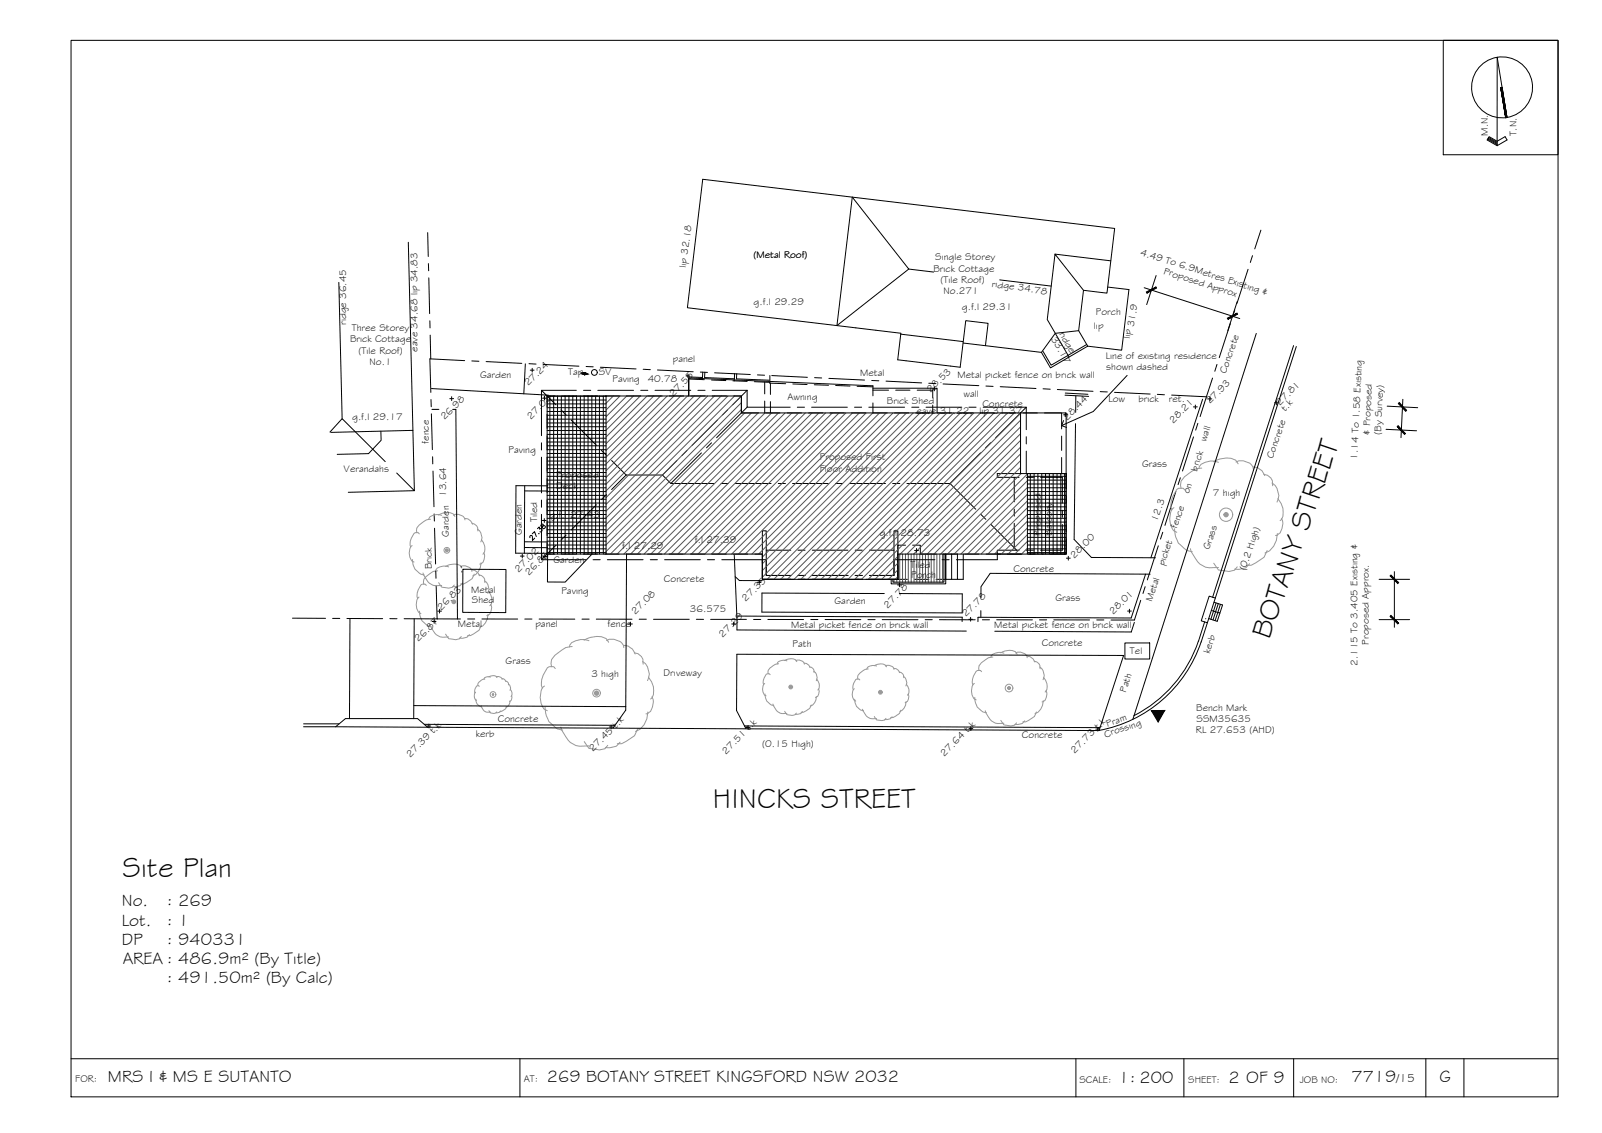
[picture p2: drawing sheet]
<svg xmlns="http://www.w3.org/2000/svg" width="420mm" height="297mm" viewBox="0 0 420 297" stroke-linecap="round" stroke-linejoin="round" font-family="sans-serif">
<!-- layer: BORDER -->
<g fill="none" stroke="#000" stroke-width=".26">
<path d="M18.6 10.6h390v277h-390zM378.5 10.6h30.1v30h-30.1zM390.2 36.5l2.4 1.4M390.3 36.3l2.3 1.3M390.4 36l2.2 1.3M393.6 23l1.3 7.9M395.2 30.8l-2.5-15.8-.1 23.2 2.7-1.5-.6-.9-2.1 1.2-2-1.2-.6 .9 2.6 1.5M18.6 277.6h390M136.4 277.6v10M282.2 277.6v10M310.5 277.6v10M339.3 277.6v10"/>
<path d="M374 277.6v10M383.9 277.6v10"/>
<circle cx="394" cy="22.9" r="8"/>
</g>
<g fill="#000" stroke="#000" stroke-width=".26">
<path d="M393.9 22.9l1.3 7.9-.3 .1zM393.9 22.9l1.3 7.9z"/>
<path d="M393.6 23l1.3 7.9-1-8zM393.6 23l1.3 7.9z"/>
</g>
<!-- layer: VEGSPREAD -->
<g fill="none" stroke="#989898" stroke-width=".26">
<path d="M110 140l-.3-.3h-.8a3.3 3.3 0 0 0-1.1 3.7M112.9 136.1a3.7 3.7 0 0 0-3 1.6l-.6 .7v1.3M115 135a4.2 4.2 0 0 1 3.9-.3l.4 .7M115.9 135.1a2.95 2.95 0 0 0-3.4 .8l-.1 .3M118.9 135.1a2.3 2.3 0 0 1 3 .8v.4M121.9 135.9a2.25 2.25 0 0 1 2 1.5M123.8 137.2a1.68 1.68 0 0 1 1.5 2M125.2 138.7a2.55 2.55 0 0 1 .9 3.4M307.9 133.1l-.6 .4a5.5 5.5 0 0 0 .4 5.6l.9 .5M308.1 138.6a6.2 6.2 0 0 0 3.2 5.7l1.4 .3M310.7 128.5l-.4-.5h-1.2a6.3 6.3 0 0 0-2 5l.3 .7M315.2 122.7l-1.7 .3-2.9 2-.8 1.1-.2 1.1 .2 .8"/>
<path d="M318.3 121a6.3 6.3 0 0 1 5.8-.4l.6 1M319.6 121.2a4.4 4.4 0 0 0-5.1 1.1v.5M324.2 121.1a3.5 3.5 0 0 1 4.4 1.3l.1 .6M328.7 122.4a3.5 3.5 0 0 1 3 2.3M331.5 124.4a2.47 2.47 0 0 1 2.3 3M333.6 126.6a3.9 3.9 0 0 1 1.3 5M335 139.9a5.2 5.2 0 0 1-3.2 5.1M335.2 130.7a4.9 4.9 0 0 1 .9 5.5l-.4 .3M336.1 135.9a3.6 3.6 0 0 1-1.2 4.5h-.4M108.1 143a2.82 2.82 0 0 0-.3 3.7l.2 .3 .6 .4M108.2 146.7a3.9 3.9 0 0 0 3.1 4M109.9 156.5a2.82 2.82 0 0 0-.3 3.7l.2 .3 .6 .4"/>
<path d="M110.9 150.2l.2 .5a4.2 4.2 0 0 0 3.1 2.9l1.7-.1M111.8 153.5l-.3-.3h-.8a3.4 3.4 0 0 0-1.1 3.7M114.8 149.7h-.2a5.4 5.4 0 0 0-3.4 2.2v1.3M115 152.8l.9 1.1 1.8 .3 .9-.2 .5-.6M116.8 148.5a4.2 4.2 0 0 1 3.9-.3l.4 .7M117.7 148.6a2.96 2.96 0 0 0-3.4 .8v.3M120.8 148.6a2.26 2.26 0 0 1 2.9 .8l.1 .4M121.3 152.9a2.64 2.64 0 0 1-2.6 .9M123.8 149.4a2.38 2.38 0 0 1 2 1.6M124.4 150.5l-.6 1.2-2.2 1.4h-.8M125.6 150.7a1.69 1.69 0 0 1 1.6 2M126.2 147.6a3.5 3.5 0 0 1-2.2 3.4"/>
<path d="M126.3 141.5a2.94 2.94 0 0 1 .3 3.8M126.9 144.9a2.4 2.4 0 0 1-.8 3h-.3M127.1 152.2a2.6 2.6 0 0 1 .8 3.4M128.1 155a2.91 2.91 0 0 1 .4 3.8M128.7 158.4a2.15 2.15 0 0 1-1 3M312.2 143.8a12.9 12.9 0 0 0 2.5 4.1l1.5 .8 .9 .2 2.5-.1M318.3 147.7l1.3 1.7 2.7 .4 1.5-.3 .7-.9M327.7 147.8l-.9 1.1-1.7 .4-1.3-.1M332.3 144.3l-.8 1.8-3.4 2.1h-1.1M110 160.2a3.9 3.9 0 0 0 3.1 4.1M112.8 163.7l.1 .6a4.2 4.2 0 0 0 3.2 2.8l1.6-.1M116.9 166.3l.8 1.1 1.8 .3 1-.2 .5-.6"/>
<path d="M123.1 166.4a2.52 2.52 0 0 1-2.6 .9M125.7 179.9l-.1-.1-.6 .1-.5 1 .1 .8M126.2 164l-.5 1.2-2.3 1.4h-.8M127.2 178a2.15 2.15 0 0 0-1.9 1.5l.1 .3M128 161.1a3.5 3.5 0 0 1-2.2 3.4M128.2 177.5l.6-.3a1.22 1.22 0 0 1 1.6 .4M128.6 177.5l-.7-.1a.77 .77 0 0 0-1 .6M130.2 177.5a1.17 1.17 0 0 1 1.5 .4v.2M131.7 177.9l.4 .1 .6 .7M132.6 178.6a.88 .88 0 0 1 .8 1M133.3 179.3a1.31 1.31 0 0 1 .5 1.7M142.8 179.9l-.6 .4a5.5 5.5 0 0 0 .4 5.6l.9 .4"/>
<path d="M145.6 175.3l-.4-.5h-1.2a6.3 6.3 0 0 0-2 5l.3 .6M150.1 169.5l-1.7 .3-2.9 2-.8 1.1-.2 1.1 .2 .8M153.2 167.8a6.3 6.3 0 0 1 5.8-.4l.6 1M154.5 168a4.9 4.9 0 0 0-4.6 .5l-.5 .6v.5M159.1 167.9a3.5 3.5 0 0 1 4.4 1.3l.1 .6M163.6 169.2a3.5 3.5 0 0 1 3 2.3M166.4 171.1a2.49 2.49 0 0 1 2.3 3M168.5 173.4a3.9 3.9 0 0 1 1.3 5M170.1 177.5a4.9 4.9 0 0 1 .9 5.4l-.4 .4M200.6 179.2a2.16 2.16 0 0 0 .3 3.2M202 176.9l-.2-.3h-.6a2.5 2.5 0 0 0-.9 2.9M204.2 174a3.1 3.1 0 0 0-2.7 1.7v.9"/>
<path d="M205.7 173.2a3.2 3.2 0 0 1 2.9-.2l.4 .5M206.4 173.3l-.3-.1a1.86 1.86 0 0 0-2.3 .9M208.7 173.2a1.71 1.71 0 0 1 2.2 .7l.1 .3M211 173.9a1.79 1.79 0 0 1 1.5 1.1M212.3 174.8a1.28 1.28 0 0 1 1.2 1.5M213.4 176a1.92 1.92 0 0 1 .7 2.5M214.2 178a2.18 2.18 0 0 1 .3 2.9M225.5 178.3l-.2-.3h-.6a2.48 2.48 0 0 0-.9 2.8M227.7 175.4a3.3 3.3 0 0 0-2.8 2.2l.1 .4M229.3 174.5a2.44 2.44 0 0 1 3.1 .2l.1 .1M229.9 174.6l-.2-.1a1.86 1.86 0 0 0-2.3 .9M232.2 174.6a1.75 1.75 0 0 1 2.2 .6l.1 .3"/>
<path d="M234.5 175.2a1.72 1.72 0 0 1 1.5 1.2M235.8 176.2a1.28 1.28 0 0 1 1.2 1.5M236.9 177.3a1.96 1.96 0 0 1 .7 2.5M237.7 179.4a2.18 2.18 0 0 1 .3 2.9M255.6 179.2a2.77 2.77 0 0 0-.4 3.6l.2 .4 .6 .3M257.4 176.1l-.2-.3h-.8a3.4 3.4 0 0 0-1.2 3.7M260.4 172.3h-.2a5.6 5.6 0 0 0-3.4 2.2v1.3M262.5 171.1a4.2 4.2 0 0 1 3.8-.2l.5 .6M263.3 171.3a2.99 2.99 0 0 0-3.3 .7l-.1 .3M266.4 171.2a2.3 2.3 0 0 1 3 .9v.3M269.4 172.1a2.31 2.31 0 0 1 2 1.5M271.2 173.3a1.68 1.68 0 0 1 1.6 2"/>
<path d="M272.7 174.9a2.6 2.6 0 0 1 .9 3.3M273.7 177.6a2.87 2.87 0 0 1 .4 3.8M124.7 181.5a1.47 1.47 0 0 0 .3 2.1M124.8 183.3a1.95 1.95 0 0 0 1.6 2M126.2 185.1l.4 .8a1.65 1.65 0 0 0 2 .8M128.2 186.3l.2 .2a1.31 1.31 0 0 0 1.9 .1M131.4 186.4a1.23 1.23 0 0 1-1.3 .4M132.9 185.2a2.06 2.06 0 0 1-1.8 1.3M133.8 183.7a1.71 1.71 0 0 1-1.1 1.7M133.8 180.7l.5 .8v.7l-.3 .4M134.1 182.4l.1 .9-.2 .4-.4 .2M143 185.4a6.2 6.2 0 0 0 3.2 5.7l1.4 .3"/>
<path d="M147.1 190.6a12.2 12.2 0 0 0 2.5 4.1l1.5 .8 .9 .1h2.5M153.2 194.4l1.3 1.8 2.7 .4 1.5-.3 .7-.9M162.6 194.6l-.9 1-1.7 .4h-1.3M167.2 191.1l-.8 1.8-3.4 2.1h-1.1M169.9 186.7a5.2 5.2 0 0 1-3.2 5.1M171 182.7a3.6 3.6 0 0 1-1.2 4.4h-.4M200.6 181.9a2.92 2.92 0 0 0 2.4 3.1M202.7 184.6l.1 .4a2.94 2.94 0 0 0 3.6 2M205.8 186.5l.6 .9a2.04 2.04 0 0 0 2.5-.4M210.5 186.6a1.9 1.9 0 0 1-2 .6M212.8 184.8a3.1 3.1 0 0 1-2.7 1.9M214.1 182.6a2.53 2.53 0 0 1-1.6 2.5"/>
<path d="M214.6 180.6a1.6 1.6 0 0 1-.7 2.2M224.1 180.6a2.16 2.16 0 0 0 .3 3.2M224.2 183.3a2.96 2.96 0 0 0 2.3 3M226.2 185.9l.1 .4a2.95 2.95 0 0 0 3.6 2.1M229.3 187.8l.6 .9a2.12 2.12 0 0 0 2.5-.4M234 187.9a1.87 1.87 0 0 1-1.9 .7M236.3 186.2a3.1 3.1 0 0 1-2.7 1.9M237.6 184a2.61 2.61 0 0 1-1.6 2.5M238.2 182a1.6 1.6 0 0 1-.8 2.2M255.7 182.8a3.9 3.9 0 0 0 3 4.1M258.4 186.3l.2 .6a4.2 4.2 0 0 0 3.1 2.8l1.6-.1M262.5 188.9l.8 1.1 1.8 .3 1-.2 .5-.6"/>
<path d="M268.8 189a2.67 2.67 0 0 1-2.6 .9M271.8 186.7l-.5 1.1-2.3 1.4h-.7M273.6 183.7a3.4 3.4 0 0 1-2.2 3.4M274.3 181.1a2.43 2.43 0 0 1-.7 2.9h-.3"/>
<circle cx="321.6" cy="134.9" r=".14"/>
<circle cx="321.6" cy="134.9" r=".07"/>
<circle cx="321.6" cy="134.9" r=".26"/>
<circle cx="321.6" cy="134.9" r=".31"/>
<circle cx="321.6" cy="134.9" r=".46"/>
<circle cx="321.6" cy="134.9" r=".56"/>
<circle cx="117.2" cy="144.3" r=".05"/>
<circle cx="117.2" cy="144.3" r=".1"/>
<circle cx="117.2" cy="144.3" r=".18"/>
<circle cx="117.2" cy="144.3" r=".2"/>
<circle cx="117.2" cy="144.3" r=".31"/>
<circle cx="117.2" cy="144.3" r=".37"/>
<circle cx="119" cy="157.8" r=".05"/>
<circle cx="119" cy="157.8" r=".1"/>
<circle cx="119" cy="157.8" r=".18"/>
<circle cx="119" cy="157.8" r=".31"/>
<circle cx="119" cy="157.8" r=".37"/>
<circle cx="129.3" cy="182.1" r=".05"/>
<circle cx="129.3" cy="182.1" r=".1"/>
<circle cx="129.3" cy="182.1" r=".18"/>
<circle cx="129.3" cy="182.1" r=".03"/>
<circle cx="129.3" cy="182.1" r=".16"/>
<circle cx="156.5" cy="181.7" r=".14"/>
<circle cx="156.5" cy="181.7" r=".07"/>
<circle cx="156.5" cy="181.7" r=".26"/>
<circle cx="156.5" cy="181.7" r=".31"/>
<circle cx="156.5" cy="181.7" r=".46"/>
<circle cx="156.5" cy="181.7" r=".56"/>
<circle cx="207.4" cy="180.1" r=".14"/>
<circle cx="207.4" cy="180.1" r=".22"/>
<circle cx="207.4" cy="180.1" r=".03"/>
<circle cx="207.4" cy="180.1" r=".07"/>
<circle cx="207.4" cy="180.1" r=".29"/>
<circle cx="230.9" cy="181.5" r=".14"/>
<circle cx="230.9" cy="181.5" r=".22"/>
<circle cx="230.9" cy="181.5" r=".03"/>
<circle cx="230.9" cy="181.5" r=".07"/>
<circle cx="230.9" cy="181.5" r=".16"/>
<circle cx="230.9" cy="181.5" r=".29"/>
<circle cx="264.6" cy="180.4" r=".05"/>
<circle cx="264.6" cy="180.4" r=".1"/>
<circle cx="264.6" cy="180.4" r=".18"/>
<circle cx="264.6" cy="180.4" r=".31"/>
<circle cx="264.6" cy="180.4" r=".37"/>
</g>
<!-- layer: EXISTING -->
<g fill="none" stroke="#000" stroke-width=".26">
<path d="M137.8 95.4l-.4 7.8M180.7 99.4l4 .1M184.2 99l-3.5-.2v5M184.3 97.6l-.1 1.9M184.9 97.6l-.1 1.4 7.8 .3M186.6 99.6l3.8 .2M192.2 99.8l3.8 .2M192.7 98l-.1 1.9M193.2 98v1.3l8.7 .4v-1.3M329.5 87.4l-32.4 101.2M339.3 90.6l-21.3 66M340 90.8l-25 77.5"/>
<path d="M113.2 101.9l30.6 1.7M113.3 107.3h1.8M118.7 107.3h.9l.4 55M143.5 108.6v3.7M143.5 114.2v3.8M143.5 119.9v3.7M145.5 103.8h-2v2.9M147.4 103.8h3.8M153 103.8h3.8M158.7 103.8h3.7M164.3 103.8h3.7M169.9 103.8h3.8"/>
<path d="M175.5 103.8h3.8M181.2 103.8h3.7M186.8 103.8h3.7M192.4 103.8h2v4.5h4.5M197.9 100.1l8.2 .5M200.6 100.2v3.1M200.6 105.1v3.2M200.8 108.3h3.8M202.1 100.4v3M202.1 105.3v3M206.4 108.3h3.8M207.9 100.7l3.8 .1"/>
<path d="M212.1 108.3h3.7M213.6 100.9l3.7 .1M217.7 108.3h3.7M219.2 101.1l3.7 .1M223.3 108.3h3.8M224.8 101.3l4.1 .1M228.9 105.6v2.7h3.8M228.9 102.3h4.2M228.9 101.1v2.7M234.6 108.3h3.7M234.9 102.3h3.8M240.2 108.3h3.7"/>
<path d="M240.5 102.3h4.1v2M244.6 106.2v2.1M245.8 108.3h3.8M251.4 108.3h3.8M257.1 108.3h3.7M262.7 108.3h3.7M268.3 108.3h3.8M273.9 108.3h4.5v4.2M278.4 119.9v4.3h1.2v3.9M278.4 114.3v3.8M279.3 103.6l6.2 .3M279.4 103.1l5.9 .3"/>
<path d="M282.1 111.1l-.4 30.3 4.5 4.7 16.9 .1M282.2 103.8l-.1 4.3M315.4 104.7l-13.6 41.5M137.6 127.4l-.1 17.6M137.6 128.7h6.1M143.5 125.5v3.7M143.5 131.1v3.7M143.5 136.7v3.8M143.7 127.4l-8.4-.1-.1 17.7 8.4 .1v7.5h4.6l7.1-7.4M279.6 130v3.8M279.6 135.6v3.8M121.4 149.2l11.3 .1-.1 11.3-11.2-.1z"/>
<path d="M137.5 143.5l6.1 .1M137.5 142l6.1 .1M143.5 142.4v2.9h2M147.3 145.3h3.8M153 145.3h3.7M158.6 145.3h3.8M164.2 145.3h3.8M164.3 145.2l-.2 41-3.3 4.7M169.8 145.3h3.8M175.5 145.3h3.7M181.1 145.3h3.8M186.7 145.3h3.8"/>
<path d="M192.3 145.3h3.8M192.6 145.6l.7 19.6 60.1 .3M192.8 151.2l1.1 1h6M198 145.3h1.9v2.3M199.9 149.5v2.4h2.8M204.6 151.9h3.8M210.2 151.9h3.8M215.8 151.9h3.8M221.5 151.9h3.7M227.1 151.9h3.8M231.9 155.6l-32.1-.1v5l52.6 .2v-5l-16.5-.1M235.5 148.3v3.6h-2.8"/>
<path d="M235.5 151.9h2.5M237.5 142.9h-2v3.6M239.4 142.9h2v2.4h4.1M239.9 151.9h3.7M247.4 145.3h3.7v6.6M248 145.3v6.6M249.6 145.3v6.6M252.6 145.3v6.6h-7.1M253 145.3h3.8M258.6 145.3h3.8M264.3 145.3h3.7M269.9 145.3h3.7"/>
<path d="M279.6 141.3v4h-4.1M300.4 150.5l-3.7 11.5-40.2-.2v1.2M301.7 150.5l-42-.2-2.4 3.5v3M318.4 157.9l2.2 .7-.7 2.2-2.2-.8M318.8 156.8l-1.7-.5-2 6.5 1.6 .5M318.9 158.1l-1.3 4.3M319.5 158.3l-1.4 4.2M320.1 158.4l-1.4 4.3M91.8 162.2l-.1 26.2M108.6 162.2l-.1 26.2M193.2 161.5l59.2 .3-.1 1.2M257.2 160.1v1.7"/>
<path d="M295 168.6h6.5v4.2h-6.5zM297.5 163.2l-.8 2.5-35.8-.2M314.3 168.1a34.2 34.2 0 0 1-16.9 19.5M315 168.3a35 35 0 0 1-26.8 23.2M315.9 163l-1.6 5.1M319.9 160.8l-.7 2.1-2.2-.7M79.6 190.5h8.4M79.6 189.8h9.3M88 190.5l24.1 .2M88 190.5l2.6-2.1h18.9l2.6 2.3M108.5 185l55.6 .3M111.3 189.9l50 .3"/>
<path d="M112.1 190.7l176.2 .8M195.3 190.3l93 .5M195.7 191.1l-2.5-4.8 .1-14.8 101.4 .3-6.4 19.7"/>
</g>
<!-- layer: HGTS_11 -->
<g fill="none" stroke="#000" stroke-width=".26">
<path d="M139.1 97h1M139.6 96.6v1M179.9 98.6h1M180.4 98.1v1M118 104.5h1M118.5 104v1M142.3 104.4h1M142.8 103.9v1M244.5 102h1.1M245.1 101.5v1M279 108.7h1M279.5 108.2v1"/>
<path d="M313 106.7h1M313.5 106.2v1M316.8 104.6h1M317.3 104.1v1M334.2 105.6h1M334.7 105.1v1M139.6 139.9l.6-.5 .5 1.3M141 138.6l.4-.5 .1 .6a.42 .42 0 0 1 .7 .3 .42 .42 0 0 1-.6 .4M141.3 139.9h.1M141.9 137.6v.3l.2 .2a.5 .5 0 0 1 .5-.3 .5 .5 0 0 1 .5 .4l-.3 .3a.42 .42 0 0 1-.6-.2 .42 .42 0 0 1 .3-.5l-.2-.4zM142.2 136.5h1M142.8 136v1"/>
<path d="M115.3 159.7v1M136.5 145.8h1M137 145.3v1M139 141v-.4l.5-.2 .1 1.3 .6-.6M142.4 145.9h1M142.9 145.4v1M198.6 152.7h1M199.1 152.2v1M235.4 153.3h1M235.9 152.8v1M239.9 144.3h1M240.4 143.8v1"/>
<path d="M279.7 146.3h1M280.2 145.9v.9M296.2 159.7v1M113.4 162.9h.9M113.9 162.4v1M114.8 160.2h1M164.8 163.6h1M165.3 163.1v1M191.9 163.6h1M192.4 163.1v1M254.1 162.4h1M254.6 161.9v.9"/>
<path d="M295.7 160.2h1M112 190.3h1M112.5 189.8v1M159.8 190.6h1M160.3 190.1v1M195.7 190.7h1M196.2 190.2v1.1M254.1 191h1M254.6 190.5v1M287.4 191.1h1M287.9 190.7v1"/>
</g>
<!-- layer: ROOFPLAN NEW -->
<g fill="none" stroke="#000" stroke-width=".26">
<path d="M142 116.1v1.9M142 119.9v9.3M142 102.3l3.8 3.8M147.1 107.5l1.4 1.3M149.8 110.1l6.6 6.6M151.2 102.3h-9.2v11.9M153 102.3h1.9M156.8 102.3h9.4M157.7 118.1l1.4 1.3M168 102.3h1.9M171.8 102.3h9.4M180.2 118.1l-1.3 1.3"/>
<path d="M183 102.3h1.9M184 118.7l-8.1 8.1M186.6 116.1l-1.3 1.3M186.8 102.3h9.1M188.2 110.1l-6.7 6.6M190.8 107.5l-1.3 1.3M195.9 102.3v4.5h11.3M195.9 102.3l-3.8 3.8M195.9 106.8l-8 8M209.1 106.8h1.9M212.9 106.8h9.3M224.1 106.8h1.9"/>
<path d="M227.9 106.8h9.3M239.1 106.8h1.9M242.9 106.8h9.4M254.1 106.8h1.9M257.2 118.7l-8 8.1M257.9 106.8h11.3v5.8M259.8 116.1l-1.3 1.3M269.2 114.5v1.9M269.2 118.3v5.9M269.2 106.8l-8.1 8M142 134.8v11.9h11.7M142 131.1v1.9"/>
<path d="M156.4 132.3l-6.6 6.7M159.1 129.7l-1.4 1.3M160.4 120.7l3.8 3.8M164.2 124.5h9.5l2.2 2.3h11.3M164.2 124.5l-3.8 3.8M177.6 120.7l-3.9 3.8M189.1 126.8h1.9M192.9 126.8h9.3M204.1 126.8h1.9M207.9 126.8h9.3M219.1 126.8h1.9M222.9 126.8h9.3"/>
<path d="M234.1 126.8h1.9M237.9 126.8h11.3M249.2 126.8l6.7 6.7M257.2 134.8l1.4 1.4M259.9 137.5l6.7 6.7M266 125.2v6.4M266 133.4v1.9M266 137.2v6.4M267.8 124.2h-6.2v1h5.7M269.2 125.2h1.8M269.6 124.2h1.9M272.9 125.2h5.7v6.7"/>
<path d="M273.4 124.2h6.2v7.7M278.6 133.8v1.8M278.6 137.5v6.7h-5.7M279.6 133.8v1.8M279.6 137.5v7.8h-6.2M145.8 142.9l-3.8 3.8M148.5 140.3l-1.4 1.3M155.5 146.7h1.9M159.3 146.7h9.4M170.5 146.7h1.9M174.3 146.7h9.4M185.5 146.7h1.9"/>
<path d="M189.3 146.7h11.7v4.2h6.4h-6.4v-11.7h-1.1v12.7M199.9 151.9h7.5M199.9 146.7v5.2M201 144.2h6.4M209.3 151.9h1.8M209.3 150.9h1.8M209.3 144.2h1.8M213 151.9h9.4M213 150.9h9.4M213 144.2h9.4M224.3 151.9h1.9M224.3 150.9h1.9"/>
<path d="M224.3 144.2h1.9M228 144.2h6.5M235.5 146.7v5.2h-7.5h7.5v-12.7h-1v11.7h-6.5h6.5v-4.2h10.7M247.1 146.7h1.8M261.6 145.3h6.2M267.3 144.2h-5.7v2.5h-10.8M269.2 144.2h1.8M269.6 145.3h1.9"/>
</g>
<!-- layer: BOUNDARY -->
<g fill="none" stroke="#000" stroke-width=".26">
<path d="M112.2 61l.1 6.2M112.4 69.1v1.9M112.5 72.8l.2 9.4M327.3 70.6l-2.9 8.9M328.5 67l-.6 1.8M330.7 60.3l-1.6 4.9M112.7 84.1l.1 1.9M112.8 87.9l.2 6.2M121.9 94.5l-9.2-.4 .3 8.8M123.7 94.6l1.9 .1M127.5 94.8l9.3 .5M138.7 95.3l1.9 .2"/>
<path d="M142.5 95.5l9.3 .5M153.7 96.1l1.9 .1M157.4 96.3l9.4 .4M168.7 96.8l1.9 .1M172.4 97l9.4 .5M183.7 97.6h1.9M187.4 97.7l9.4 .5M198.7 98.3l1.8 .1M202.4 98.5l9.4 .4M213.6 99l1.9 .1M217.4 99.2l9.3 .4M228.6 99.8h1.9"/>
<path d="M232.4 99.9l9.3 .5M318 99.1l-1.6 4.9M319.2 95.5l-.6 1.8M322.7 84.9l-2.9 8.9M323.8 81.3l-.5 1.8M113 104.7l.1 1.9M113.1 108.5l.3 9.4M113.5 119.8v1.8M243.6 100.5l1.9 .1M247.3 100.7l9.4 .4M258.6 101.2l1.9 .1M262.3 101.4l9.4 .4"/>
<path d="M273.6 101.9l1.8 .1M277.3 102.1l9.4 .5M288.6 102.7l1.8 .1M292.3 102.9l9.4 .4M303.5 103.4l1.9 .1M307.3 103.6l9.1 .4M313 114.5l-2.9 9M314.2 111l-.6 1.8M316.4 104l-1.6 5.2M113.6 123.5l.2 9.4M113.9 134.7v1.9M114 138.5l.2 9.4"/>
<path d="M305 139.5l-.6 1.8M308.4 128.8l-2.9 8.9M309.6 125.3l-.6 1.8M114.3 149.7v1.9M114.4 153.5l.2 8.8M299.2 157.4l-1.7 5.2h-6.1M300.3 153.8l-.5 1.8M303.8 143.1l-2.9 8.9M76.7 162.1h8.7M87.2 162.1h1.9M91 162.2h9.4M102.2 162.2h1.9"/>
<path d="M106 162.2l14.8 .1M122.6 162.3h1.9M126.4 162.3h9.4M137.6 162.3h1.9M141.4 162.3h9.4M152.6 162.3h1.9M156.4 162.3h9.4M167.6 162.3h1.9M171.4 162.4h9.4M182.6 162.4h1.9M186.4 162.4h9.4M197.6 162.4h1.9"/>
<path d="M201.4 162.4h9.4M212.6 162.4h1.9M216.4 162.4h9.4M227.6 162.4h1.9M231.4 162.4l9.4 .1M242.6 162.5h1.9M246.4 162.5h9.4M257.6 162.5h1.9M261.4 162.5h9.4M272.6 162.5h1.9M276.4 162.5h9.4M287.6 162.5h1.9"/>
</g>
<!-- layer: HATCH -->
<g fill="none" stroke="#545454" stroke-width=".26">
<path d="M159.1 103.8l-.2 .2M160.9 103.8l-2 1.9M162.6 103.8l-3.7 3.7M164.4 103.8l-5.5 5.5M166.1 103.8l-7.2 7.2M167.9 103.8l-9 9M169.7 103.8l-10.8 10.8M171.5 103.8l-12.6 12.5M173.2 103.8l-14.3 14.3M175 103.8l-16.1 16.1M176.8 103.8l-17.9 17.8M178.5 103.8l-19.6 19.6"/>
<path d="M180.3 103.8l-21.4 21.4M182.1 103.8l-23.2 23.1M183.8 103.8l-24.9 24.9M185.6 103.8l-26.7 26.7M187.4 103.8l-28.5 28.4M189.1 103.8l-30.2 30.2M190.9 103.8l-32 32M192.7 103.8l-33.8 33.7M194.4 103.8l-35.5 35.5M194.4 105.6l-35.5 35.5M194.4 107.4l-35.5 35.4M195.3 108.3l-36.4 36.3"/>
<path d="M197.1 108.3l-37 37M198.8 108.3l-37 37M200.6 108.3l-37 37M202.4 108.3l-37 37M204.2 108.3l-37 37M205.9 108.3l-37 37M207.7 108.3l-37 37M209.5 108.3l-37 37M211.2 108.3l-37 37M213 108.3l-37 37M214.8 108.3l-37 37M216.5 108.3l-37 37"/>
<path d="M218.3 108.3l-37 37M220.1 108.3l-37 37M221.8 108.3l-37 37M223.6 108.3l-37 37M225.4 108.3l-37 37M227.1 108.3l-37 37M228.9 108.3l-37 37M230.7 108.3l-37 37M232.4 108.3l-37 37M234.2 108.3l-37 37M236 108.3l-37 37M237.8 108.3l-37.9 37.7"/>
<path d="M239.5 108.3l-39.6 39.5M241.3 108.3l-41.4 41.3M243 108.3l-43.1 43M244.8 108.3l-43.6 43.6M246.6 108.3l-43.6 43.6M248.4 108.3l-43.7 43.6M250.1 108.3l-43.6 43.6M251.9 108.3l-43.6 43.6M253.6 108.3l-43.6 43.6M255.4 108.3l-43.6 43.6M257.2 108.3l-43.6 43.6M259 108.3l-43.7 43.6"/>
<path d="M260.7 108.3l-43.6 43.6M262.5 108.3l-43.6 43.6M264.3 108.3l-43.7 43.6M266 108.3l-43.6 43.6M267.7 108.4l-43.5 43.5M267.7 110.2l-41.8 41.7M267.7 111.9l-40 40M267.7 113.7l-31.6 31.6M267.7 115.5l-29.8 29.8M267.7 117.2l-28.1 28.1M267.7 119l-26.3 26.3M267.7 120.8l-24.5 24.5"/>
<path d="M267.7 122.5l-22.8 22.8M267.8 124.2l-21.1 21.1M269.5 124.3l-21 21M269.5 126l-19.3 19.3M269.5 127.8l-17.5 17.5M269.5 129.6l-15.7 15.7M269.5 131.3l-13.9 14M269.5 133.1l-12.2 12.2M269.5 134.9l-10.4 10.4M269.5 136.6l-8.7 8.7M269.5 138.4l-6.9 6.9M121 148.7h.1"/>
<path d="M121.1 150h.1M234.5 151.9v.7M235.2 151.9v.7M235.5 145.9l-6 6M235.5 147.6l-4.3 4.3M235.5 149.4l-2.5 2.5M235.5 151.2l-.7 .7M236 145.3v7.3M236.7 145.3v7.3M237.5 145.3v7.3M238.2 145.3v7.3M239 145.3v7.3"/>
<path d="M239.7 145.3v7.3M240.5 145.3v7.3M241.2 145.3v7.3M242 145.3v7.3M242.7 145.3v7.3M243.5 145.3v7.3M244.2 145.3v7.3M245 145.3v7.3M245.7 145.3v7.3M246.5 145.3v7.3M247.2 145.3v7.3M269.5 140.2l-5.1 5.1"/>
<path d="M269.5 141.9l-3.3 3.4M269.5 143.7l-1.6 1.6"/>
</g>
<!-- layer: TILES -->
<g fill="none" stroke="#000" stroke-width=".26">
<path d="M143.5 103.9h15.4M143.5 104.9h15.4M143.5 105.9h15.4M143.5 106.9h15.4M143.5 107.9h15.4M143.5 108.9h15.4M143.5 109.9h15.4M143.5 110.9h15.4M143.5 111.9h15.4M143.5 112.9h15.4M143.5 113.9h15.4M143.5 114.9h15.4"/>
<path d="M143.5 115.9h15.4M143.5 116.9h15.4M143.5 117.9h15.4M143.5 118.9h15.4M143.5 119.9h15.4M144.2 103.8v41.5M145.2 103.8v41.5M146.2 103.8v41.5M147.2 103.8v41.5M148.2 103.8v41.5M149.2 103.8v41.5M150.2 103.8v41.5"/>
<path d="M151.2 103.8v41.5M152.2 103.8v41.5M153.2 103.8v41.5M154.2 103.8v41.5M155.2 103.8v41.5M156.2 103.8v41.5M157.2 103.8v41.5M158.2 103.8v41.5M143.5 129.9h15.4M143.5 130.9h15.4M143.5 131.9h15.4M143.5 132.9h15.4"/>
<path d="M143.5 133.9h15.4M143.5 134.9h15.4M143.5 135.9h15.4M143.5 136.9h15.4M143.5 137.9h15.4M143.5 138.9h15.4M143.5 139.9h15.4M143.5 120.9h15.4M143.5 121.9h15.4M143.5 122.9h15.4M143.5 123.9h15.4M143.5 124.9h15.4"/>
<path d="M143.5 125.9h15.4M143.5 126.9h15.4M143.5 127.9h15.4M143.5 128.9h15.4M269.5 124.9h10.1M269.5 125.9h10.1M269.5 126.9h10.1M269.5 127.9h10.1M269.5 128.9h10.1M269.5 129.9h10.1M269.5 130.9h10.1M269.5 131.9h10.1"/>
<path d="M269.5 132.9h10.1M269.5 133.9h10.1M269.5 134.9h10.1M269.5 135.9h10.1M269.5 136.9h10.1M269.5 137.9h10.1M269.5 138.9h10.1M269.5 139.9h10.1M270.2 124.2v21.1M271.2 124.2v21.1M272.2 124.2v21.1M273.2 124.2v21.1"/>
<path d="M274.2 124.2v21.1M275.2 124.2v21.1M276.2 124.2v21.1M277.2 124.2v21.1M278.2 124.2v21.1M279.2 124.2v21.1M143.5 140.9h15.4M143.5 141.9h15.4M143.5 142.9h15.4M143.5 143.9h15.4M143.5 144.9h15.4M269.5 140.9h10.1"/>
<path d="M269.5 141.9h10.1M269.5 142.9h10.1M269.5 143.9h10.1M269.5 144.9h10.1"/>
</g>
<!-- layer: NEWWORK -->
<path d="M158.9 103.8h35.5v4.5h73.3v15.9h1.8v21.1h-34v6.6h-35.6v-6.6h-41zM158.9 103.8h-15.4v41.5h15.4M267.7 108.3h11.9v15.9M269.5 124.2h10.1v21.1h-10.1M247.6 145.3v7.3h-13.4v-.7M248 145.3v7.8h-14.3v-1.2" fill="none" stroke="#000" stroke-width=".26"/>
<!-- layer: ROOFPLAN EXIST. -->
<g fill="none" stroke="#000" stroke-width=".26">
<path d="M184.3 47l108 12.9-2 16.9-6.1-.7-1.3 10.6 2.4 4.1-9.8 5.6-2.4-4-14.6-1.8 .7-5.8-5.9-.7-1.5 12.2-16.4-2 .9-6.9-56-6.7zM223.5 51.7l14.8 18.8-18.8 14.9zM88.9 74l.8 35.8M107.1 63.5l1.2 49.3M238.3 70.5l6.6 .8M262.2 73.4l13.5 1.6M276.7 66.6l14.6 1.8M284.2 76.1l-7.5-9.5-2 17.2 5.7 9.8M290.5 75.3l5.6 .6-1.9 15.9-8.9-1M236.2 87.6l16.4 1.9M252.6 89.9l5.9 .7M282.9 86.7l-6.1 .7-3.7 5"/>
<path d="M285 90.3l-9.3 5.5-2.1-3.7M86.5 113.3l3.2-3.5 11.3 11.2M86.8 113.4l21.5-.6 .4 15.8-17.4 .5M99.9 113l.1 2.4-3.3 3.5-8.3 .2M228.9 101.8h16.9v6.5M228.9 101.1l-48.3-2v4.7M104 124l4.7 4.6"/>
</g>
<!-- layer: 0 -->
<path d="M295.6 98.4l-8.9 9.5-8.3 3.7M278.9 110.3l-.5 1.3 1.3 .5" fill="none" stroke="#000" stroke-width=".26"/>
<!-- layer: TEXT1 -->
<path d="M316.2 162.2h.1M288.5 190.7l-.4 .1" fill="none" stroke="#000" stroke-width=".26"/>
<!-- layer: VEGE_01 -->
<g fill="none" stroke="#989898" stroke-width=".26">
<circle cx="321.6" cy="134.9" r="1.75"/>
<circle cx="117.2" cy="144.3" r=".75"/>
<circle cx="119" cy="157.8" r=".5"/>
<circle cx="129.3" cy="182.1" r=".75"/>
<circle cx="156.5" cy="181.7" r="1.01"/>
<circle cx="207.4" cy="180.1" r=".5"/>
<circle cx="230.9" cy="181.5" r=".5"/>
<circle cx="264.6" cy="180.4" r="1.01"/>
</g>
<!-- layer: TEXT -->
<g fill="none" stroke="#000" stroke-width=".26">
<circle cx="153.3" cy="98" r=".24"/>
<circle cx="155.9" cy="97.6" r=".75"/>
</g>
<g fill="#000" stroke="#000" stroke-width=".26">
<path d="M153.2 97.8h.1zM153.3 98.2h.2z"/>
<path d="M153.2 97.8h.1zM153.2 97.8h.1z"/>
<path d="M153.1 97.8l.2 .1zM153.1 97.8l.2 .1z"/>
<path d="M153.1 97.9h.2zM153.1 97.9h.2z"/>
<path d="M153.1 97.9l.2 .1zM153.1 97.9l.2 .1z"/>
<path d="M153.1 98h.2zM153.1 98h.2z"/>
<path d="M153.1 98l.2 .1zM153.1 98l.2 .1z"/>
<path d="M153.1 98.1h.2zM153.1 98.1h.2z"/>
<path d="M153.1 98.1h.2zM153.1 98.1h.2z"/>
<path d="M153.2 98.1l.1 .1zM153.2 98.1l.1 .1z"/>
<path d="M153.3 97.7l.2 .1zM153.3 97.7l.2 .1z"/>
<path d="M153.3 97.8h.2zM153.3 97.8h.2z"/>
<path d="M153.3 97.8h.3zM153.3 97.8h.3z"/>
<path d="M153.3 98.1h.2zM153.3 98.1l.2 .1z"/>
<path d="M153.3 97.8l.3 .1zM153.3 97.8l.3 .1z"/>
<path d="M153.3 98.1h.3zM153.3 98.1h.2z"/>
<path d="M153.3 97.9h.3zM153.3 97.9h.3z"/>
<path d="M153.3 98.1h.3zM153.3 98.1h.3z"/>
<path d="M153.3 97.9l.3 .1zM153.3 97.9l.3 .1z"/>
<path d="M153.3 98h.3zM153.3 98h.3z"/>
<path d="M153.3 98h.3zM153.3 98l.3 .1z"/>
<path d="M302 186.3h3.5zM302 186.3l1.7 3 1.7-3z"/>
</g>
<!-- layer: DIMENSION -->
<path d="M300.1 75.4l25 8.1M303.2 72.2l-2.5 7.7M324.5 79.1l-2.5 7.6M363.5 112.6l8 .3M363.8 106.5l8 .4M367.9 104.7l-.5 10M361.7 151.9h8M365.7 149.9v14.6M361.7 162.4h8" fill="none" stroke="#000" stroke-width=".26"/>
<!-- layer: 0 -->
<g fill="#000" stroke="#000" stroke-width=".26">
<path d="M300.8 76.8l2.5-1.3-.1-.2zM300.7 76.6l2.5-1.3-2.4 1.5z"/>
<path d="M321.9 83.4l.2 .3 2.3-1.6zM322.1 83.7l2.3-1.6 .2 .3z"/>
<path d="M366.5 111.8l2.1 1.9-1.9-2.1zM366.5 111.8l2.1 1.9-.2 .2z"/>
<path d="M366.8 105.7l1.9 2.1 .2-.2zM366.8 105.7l.2-.2 1.9 2.1z"/>
<path d="M364.6 151l2 2 .2-.2zM364.6 151l.2-.2 2 2z"/>
<path d="M364.8 161.3l-.2 .3 2.2 1.8zM364.6 161.6l2.2 1.8-.2 .2z"/>
</g>
<g font-size="7.5">
<text x="332.9" y="167.9" transform="rotate(-70 332.9 167.9)">BOTANY STREET</text>
<text x="187" y="211.7">HINCKS STREET</text>
<text x="32.1" y="230.1">Site Plan</text>
</g>
<g font-size="4.5">
<text x="31.9" y="237.7">No.</text>
<text x="43.8" y="237.7">: 269</text>
<text x="31.9" y="242.6">Lot.</text>
<text x="43.8" y="242.6">: 1</text>
<text x="32" y="247.7">DP</text>
<text x="43.8" y="247.7">: 940331</text>
<text x="32.2" y="252.7">AREA : 486.9m² (By Title)</text>
<text x="43.8" y="257.7">: 491.50m² (By Calc)</text>
<text x="28.3" y="283.6">MRS I &amp; MS E SUTANTO</text>
<text x="143.4" y="283.6">269 BOTANY STREET KINGSFORD NSW 2032</text>
<text x="293.4" y="283.9">1: 200</text>
<text x="322.2" y="283.9">2 OF 9</text>
<text x="354.4" y="283.8">7719</text>
<text x="377.6" y="283.8">G</text>
</g>
<text font-size="3.2" x="366.2" y="283.8">/15</text>
<g font-size="2.6">
<text x="390.2" y="35.6" transform="rotate(-90 390.2 35.6)">M.N.</text>
<text x="397.7" y="35.6" transform="rotate(-90 397.7 35.6)">T.N.</text>
<text x="179.9" y="70.2" transform="rotate(-82 179.9 70.2)">lip 32.18</text>
<text x="197.6" y="67.7">(Metal Roof)</text>
<text x="244.8" y="71.3">Brick Cottage</text>
<text x="245.3" y="68.3">Single Storey</text>
<text x="298.9" y="66.7" transform="rotate(18 298.9 66.7)">4.49 To 6.9Metres Existing &amp;</text>
<text x="305" y="71.8" transform="rotate(18 305 71.8)">Proposed Approx</text>
<text x="246.7" y="74.2">(Tile Roof)</text>
<text x="247.5" y="77.2">No.271</text>
<text x="260.1" y="75.2" transform="rotate(8 260.1 75.2)">ridge 34.78</text>
<text x="197.7" y="80.1">g.f.l 29.29</text>
<text x="252.3" y="81.4">g.f.l 29.31</text>
<text x="287.4" y="82.5">Porch</text>
<text x="90.8" y="85.2" transform="rotate(-90 90.8 85.2)">ridge 36.45</text>
<text x="91.8" y="89.8">Brick Cottage</text>
<text x="92.3" y="86.8">Three Storey</text>
<text x="275.6" y="88.7" transform="rotate(60 275.6 88.7)">33.17</text>
<text x="277.8" y="87.6" transform="rotate(60 277.8 87.6)">ridge</text>
<text x="286.9" y="86.4">lip</text>
<text x="296.3" y="89" transform="rotate(-80 296.3 89)">lip 31.9</text>
<text x="94.1" y="92.8">(Tile Roof)</text>
<text x="96.9" y="95.8">No.1</text>
<text x="109.5" y="92.2" transform="rotate(-90 109.5 92.2)">eave 34.68 lip 34.83</text>
<text x="176.5" y="94.8">panel</text>
<text x="290" y="94">Line of existing residence</text>
<text x="125.9" y="99.1">Garden</text>
<text x="138.5" y="101.3" transform="rotate(-45 138.5 101.3)">27.24</text>
<text x="149" y="98.2">Tap</text>
<text x="157" y="98.3">SV</text>
<text x="160.6" y="100">Paving</text>
<text x="169.9" y="100.1">40.78</text>
<text x="225.6" y="98.7">Metal</text>
<text x="251.1" y="99.2">Metal picket fence on brick wall</text>
<text x="290.1" y="96.9">shown dashed</text>
<text x="321.5" y="98.1" transform="rotate(-71 321.5 98.1)">Concrete</text>
<text x="176.5" y="104" transform="rotate(-45 176.5 104)">27.55</text>
<text x="206.5" y="104.8">Awning</text>
<text x="232.6" y="106">Brick Shed</text>
<text x="244.1" y="103.1" transform="rotate(-45 244.1 103.1)">28.53</text>
<text x="252.7" y="104">wall</text>
<text x="257.6" y="106.8">Concrete</text>
<text x="290.7" y="105.4">Low</text>
<text x="298.6" y="105.4">brick</text>
<text x="306.6" y="105.4">ret.</text>
<text x="317.3" y="106" transform="rotate(-45 317.3 106)">27.93</text>
<text x="335.7" y="106.4" transform="rotate(-45 335.7 106.4)">27.81</text>
<text x="337" y="107.9" transform="rotate(-45 337 107.9)">t.k</text>
<text x="92.4" y="110.2">g.f.l 29.17</text>
<text x="116.6" y="110.2" transform="rotate(-45 116.6 110.2)">26.98</text>
<text x="139.2" y="110" transform="rotate(-45 139.2 110)">27.03</text>
<text x="240.4" y="108.4">eave 31.22, lip 31.37</text>
<text x="279.9" y="110.3" transform="rotate(-45 279.9 110.3)">28.44</text>
<text x="307.7" y="111" transform="rotate(-45 307.7 111)">28.21</text>
<text x="359.2" y="113.9" transform="rotate(-87 359.2 113.9)">&amp; Proposed</text>
<text x="362.2" y="114" transform="rotate(-87 362.2 114)">(By Survey)</text>
<text x="112.5" y="116.3" transform="rotate(-90 112.5 116.3)">fence</text>
<text x="133.4" y="118.7">Paving</text>
<text x="316.3" y="115.9" transform="rotate(-71 316.3 115.9)">wall</text>
<text x="90.1" y="123.7">Verandahs</text>
<text x="145.9" y="125.3">Proposed</text>
<text x="215" y="123.6">Floor Addition</text>
<text x="215" y="120.7">Proposed First</text>
<text x="299.5" y="122.4">Grass</text>
<text x="313.9" y="123.6" transform="rotate(-71 313.9 123.6)">brick</text>
<text x="333.8" y="120.4" transform="rotate(-71 333.8 120.4)">Concrete</text>
<text x="356" y="120.5" transform="rotate(-87 356 120.5)">1.14 To 1.58 Existing</text>
<text x="117" y="130.3" transform="rotate(-90 117 130.3)">13.64</text>
<text x="145.8" y="128.2">Deck</text>
<text x="311.8" y="129.5" transform="rotate(-71 311.8 129.5)">on</text>
<text x="318.1" y="130.1">7 high</text>
<text x="140.9" y="136.9" transform="rotate(-90 140.9 136.9)">Tiled</text>
<text x="144.1" y="135.8">g.f.l 27.43</text>
<text x="303.5" y="136.8" transform="rotate(-70 303.5 136.8)">12.3</text>
<text x="117.8" y="140.7" transform="rotate(-90 117.8 140.7)">Garden</text>
<text x="136.8" y="140.3" transform="rotate(-90 136.8 140.3)">Garden</text>
<text x="163.2" y="144">f.l 27.29</text>
<text x="182.3" y="142.4">f.l 27.39</text>
<text x="230.7" y="140.5">g.f.l 28.73</text>
<text x="273" y="140.4" transform="rotate(-90 273 140.4)">Proposed</text>
<text x="275.9" y="140.4" transform="rotate(-90 275.9 140.4)">Balcony</text>
<text x="308.7" y="138.7" transform="rotate(-71 308.7 138.7)">fence</text>
<text x="113.3" y="149.3" transform="rotate(-90 113.3 149.3)">Brick</text>
<text x="145.1" y="147.6">Garden</text>
<text x="238.8" y="148.9">Tiled</text>
<text x="265.8" y="149.9">Concrete</text>
<text x="281.8" y="146.4" transform="rotate(-45 281.8 146.4)">28.00</text>
<text x="305.3" y="148.5" transform="rotate(-71 305.3 148.5)">picket</text>
<text x="317.2" y="144.3" transform="rotate(-71 317.2 144.3)">Grass</text>
<text x="326.6" y="149.7" transform="rotate(-71 326.6 149.7)">(0.2 High)</text>
<text x="123.6" y="155.6">Metal</text>
<text x="136" y="150.2" transform="rotate(-45 136 150.2)">27.02</text>
<text x="138.7" y="151" transform="rotate(-45 138.7 151)">26.85</text>
<text x="147.2" y="155.8">Paving</text>
<text x="174.1" y="152.5">Concrete</text>
<text x="239" y="151.5">Porch</text>
<text x="115.7" y="160.2" transform="rotate(-45 115.7 160.2)">26.83</text>
<text x="123.7" y="158.2">Shed</text>
<text x="166.6" y="161.2" transform="rotate(-45 166.6 161.2)">27.08</text>
<text x="180.9" y="160.3">36.575</text>
<text x="195.6" y="157.9" transform="rotate(-45 195.6 157.9)">27.35</text>
<text x="218.9" y="158.3">Garden</text>
<text x="232.8" y="159.6" transform="rotate(-45 232.8 159.6)">27.78</text>
<text x="253.3" y="161.8" transform="rotate(-45 253.3 161.8)">27.78</text>
<text x="276.8" y="157.5">Grass</text>
<text x="291.9" y="161.2" transform="rotate(-45 291.9 161.2)">28.01</text>
<text x="302.1" y="157.8" transform="rotate(-71 302.1 157.8)">Metal</text>
<text x="120.1" y="164.5">Metal</text>
<text x="140.4" y="164.5">panel</text>
<text x="159.4" y="164.5">fence</text>
<text x="189.5" y="167.2" transform="rotate(-45 189.5 167.2)">27.29</text>
<text x="207.5" y="164.5">Metal picket fence on brick wall</text>
<text x="260.8" y="164.6">Metal picket fence on brick wall</text>
<text x="109.7" y="168.4" transform="rotate(-45 109.7 168.4)">26.87</text>
<text x="132.6" y="174">Grass</text>
<text x="207.9" y="169.7">Path</text>
<text x="273.3" y="169.3">Concrete</text>
<text x="296.3" y="171.5">Tel</text>
<text x="317.2" y="171.4" transform="rotate(-71 317.2 171.4)">kerb</text>
<text x="359" y="169" transform="rotate(-90 359 169)">Proposed Approx.</text>
<text x="155.1" y="177.4">3 high</text>
<text x="174" y="177.2">Driveway</text>
<text x="356.1" y="174.6" transform="rotate(-90 356.1 174.6)">2.115 To 3.405 Existing &amp;</text>
<text x="295.3" y="181.6" transform="rotate(-71 295.3 181.6)">Path</text>
<text x="130.5" y="189.3">Concrete</text>
<text x="290.5" y="190.5" transform="rotate(-19 290.5 190.5)">Pram</text>
<text x="313.7" y="186.4">Bench Mark</text>
<text x="313.8" y="189.3">SSM35635</text>
<text x="124.8" y="193.3">kerb</text>
<text x="155.5" y="197.1" transform="rotate(-45 155.5 197.1)">27.45 t.k</text>
<text x="190.4" y="197.8" transform="rotate(-45 190.4 197.8)">27.51 t.k</text>
<text x="199.9" y="195.8">(0.15 High)</text>
<text x="268" y="193.6">Concrete</text>
<text x="281.8" y="197.6" transform="rotate(-45 281.8 197.6)">27.73 t.k</text>
<text x="289.9" y="193.4" transform="rotate(-19 289.9 193.4)">Crossing</text>
<text x="313.7" y="192.2">RL 27.653 (AHD)</text>
<text x="107.5" y="198.7" transform="rotate(-45 107.5 198.7)">27.39 t.k</text>
<text x="247.7" y="198.4" transform="rotate(-45 247.7 198.4)">27.64 t.k</text>
<text x="19.8" y="283.8">FOR:</text>
<text x="137.4" y="283.6">AT:</text>
<text x="283.1" y="283.9">SCALE:</text>
<text x="311.6" y="283.9">SHEET:</text>
<text x="340.9" y="283.9">JOB NO:</text>
</g>
</svg>
